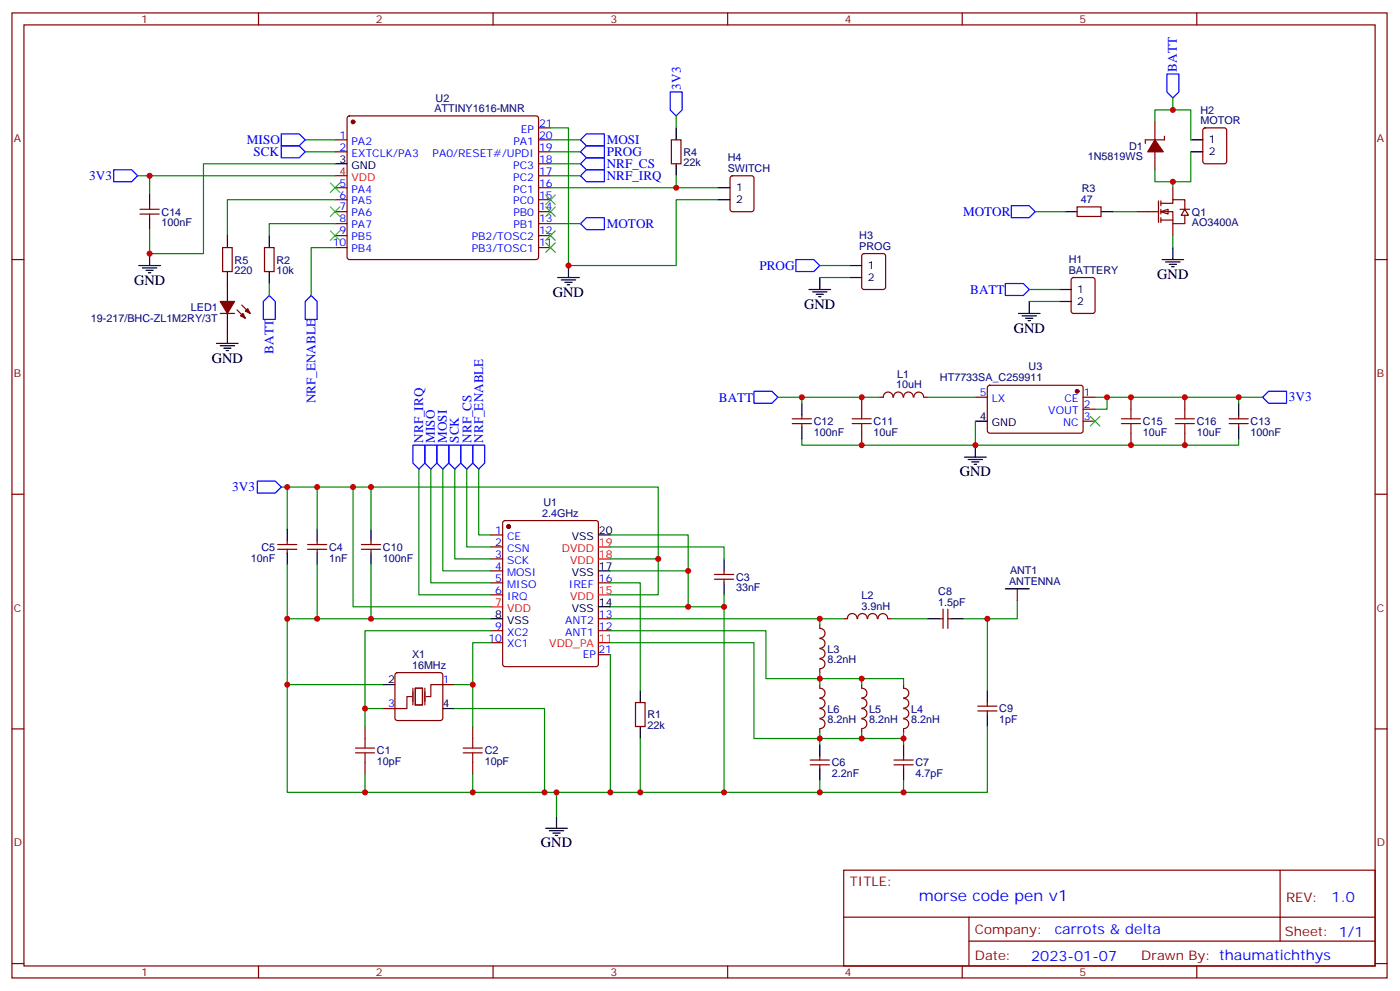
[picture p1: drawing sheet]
<svg xmlns="http://www.w3.org/2000/svg" width="413mm" height="292mm" viewBox="0 0 413 292" stroke-linecap="round" stroke-linejoin="round" font-family="sans-serif">
<g fill="none" stroke="#870000" stroke-width=".35">
<path d="M3.5 3.8h405.4v284.3h-405.4zM7.1 7.3h398.2v277.3h-398.2zM76.2 3.8v3.5M145.3 3.8v3.5M214.5 3.8v3.5M283.6 3.8v3.5M352.8 3.8v3.5M102.5 34.4l.5-.3h55l.5 .3 .2 .5v41.2l-.7 .4-55.3-.1-.4-.6v-40.9zM158.7 37.7h3.6M98.8 41.2h3.5M98.8 44.7h3.5M98.8 55.3h3.5"/>
<path d="M98.8 58.8h3.5M158.7 41.2h3.6M158.7 44.7h3.6M158.7 55.3h3.6M158.7 58.8h3.6M158.7 51.8h3.6M158.7 48.3h3.6M3.5 76.5h3.6M41.3 63.1h5.6M41.3 61.7h5.6M44.1 60.6v1.1M44.1 63.1v1"/>
<path d="M78 73h2.8v7h-2.8zM98.8 62.4h3.5M98.8 65.9h3.5M98.8 69.4h3.5M98.8 73h3.5M158.7 62.4h3.6M158.7 65.9h3.6M158.7 69.4h3.6M158.7 73h3.6M405.3 76.5h3.6M316 82l.4-.2h5.7l.6 .4 .1 9.5-.5 .6-5.9 .1-.6-.5-.1-9.4zM254 117.1v3.5"/>
<path d="M263.2 117a1.41 1.41 0 0 0-1.4-1.5 1.41 1.41 0 0 0-1.4 1.5l-1.1 .1M263.4 117a1.41 1.41 0 0 1 1.4-1.5 1.41 1.41 0 0 1 1.4 1.5M266.4 117a1.41 1.41 0 0 1 1.4-1.5 1.41 1.41 0 0 1 1.4 1.5M269.4 117a1.41 1.41 0 0 1 1.4-1.5 1.41 1.41 0 0 1 1.4 1.5M272.3 117.1h1.1M287.5 117.1h3.5M291.3 113.7l.4-.2 27.1 .1 .5 .6-.1 13-.6 .4h-27.1l-.5-.7v-12.7zM319.3 117.1h3.5M333.4 117.1v3.5M233.5 124.8h5.7M233.5 123.4h5.7M236.4 122.3v1.1"/>
<path d="M236.4 124.8v1.1M254 127.6v3.6M319.3 120.6h3.5M319.3 124.1h3.5M333.4 127.6v3.6M362.3 124.8h5.6M362.3 123.4h5.6M365.1 122.3v1.1M365.1 124.8v1.1M3.5 145.6h3.6M84.7 159.4v1M93.5 159.4v1"/>
<path d="M109.4 159.4v1M144.6 157.6h3.6M148.4 153.6l.5-.2h26.8l.6 .4 .1 41.9-.5 .7h-27l-.7-.4v-41.9zM405.3 145.6h3.6M81.8 161.9h5.7M81.8 160.4h5.7M84.7 161.9v1M90.7 161.9h5.6M90.7 160.4h5.6M93.5 161.9v1M106.5 161.9h5.7M106.5 160.4h5.7"/>
<path d="M109.4 161.9v1M144.6 161.1h3.6M144.6 164.7h3.6M144.6 168.2h3.6M144.6 171.7h3.6M144.6 175.3h3.6M176.4 171.7h3.5M210.6 170.7h5.7M210.6 169.3h5.7M213.4 168.2v1.1M213.4 170.7v1M278 179.5v5.6"/>
<path d="M279.4 179.5v5.6M116.7 198.4l.4-.2h12.7l.5 .2 .2 .5v12.7l-.2 .5-.5 .2h-12.7l-.5-.2-.2-.5v-12.7zM144.6 185.8h3.6M144.6 189.4h3.6M176.4 185.8h3.5M176.4 182.3h3.5M176.4 192.9h3.5M241.7 184.1v1M241.7 197.1v1.1M241.7 185.2a1.41 1.41 0 0 1 1.5 1.4 1.41 1.41 0 0 1-1.5 1.4M241.7 188.2a1.41 1.41 0 0 1 1.5 1.4 1.41 1.41 0 0 1-1.5 1.4M241.7 191.2a1.41 1.41 0 0 1 1.5 1.4 1.41 1.41 0 0 1-1.5 1.4"/>
<path d="M241.7 194.2a1.41 1.41 0 0 1 1.5 1.4 1.41 1.41 0 0 1-1.5 1.4M248.7 182.3h1.1M249.8 182.3a1.41 1.41 0 0 1 1.4-1.5 1.41 1.41 0 0 1 1.4 1.5M252.8 182.3a1.41 1.41 0 0 1 1.4-1.5 1.41 1.41 0 0 1 1.4 1.5M255.8 182.3a1.41 1.41 0 0 1 1.4-1.5 1.41 1.41 0 0 1 1.4 1.5M258.8 182.3a1.41 1.41 0 0 1 1.4-1.5 1.41 1.41 0 0 1 1.4 1.5M261.8 182.3h1M276.9 182.3h1.1M279.4 182.3h1.1M3.5 214.8h3.6M107.6 214.1v3.5M112.9 208.8h3.5"/>
<path d="M130.5 201.7h3.6M139.3 214.1v3.5M187.3 207h2.8v7.1h-2.8zM241.7 201.7v1.1M241.7 214.8v1M241.7 202.8a1.41 1.41 0 0 1 1.5 1.4 1.41 1.41 0 0 1-1.5 1.4M241.7 205.8a1.41 1.41 0 0 1 1.5 1.4 1.41 1.41 0 0 1-1.5 1.4M241.7 208.8a1.41 1.41 0 0 1 1.5 1.4 1.41 1.41 0 0 1-1.5 1.4M241.7 211.8a1.41 1.41 0 0 1 1.5 1.5 1.41 1.41 0 0 1-1.5 1.4M254 201.7v1.1a1.41 1.41 0 0 1 1.5 1.4 1.41 1.41 0 0 1-1.5 1.4M254 214.8v1M254 205.8a1.41 1.41 0 0 1 1.5 1.4 1.41 1.41 0 0 1-1.5 1.4"/>
<path d="M254 208.8a1.41 1.41 0 0 1 1.5 1.4 1.41 1.41 0 0 1-1.5 1.4M254 211.8a1.41 1.41 0 0 1 1.5 1.5 1.41 1.41 0 0 1-1.5 1.4M266.3 201.7v1.1M266.3 214.8v1M266.4 202.8a1.41 1.41 0 0 1 1.5 1.4 1.41 1.41 0 0 1-1.5 1.4M266.4 205.8a1.41 1.41 0 0 1 1.5 1.4 1.41 1.41 0 0 1-1.5 1.4M266.4 208.8a1.41 1.41 0 0 1 1.5 1.4 1.41 1.41 0 0 1-1.5 1.4M266.4 211.8a1.41 1.41 0 0 1 1.5 1.5 1.41 1.41 0 0 1-1.5 1.4M288.2 209.5h5.7M288.2 208.1h5.7M291 207v1.1M291 209.5v1"/>
<path d="M405.3 214.8h3.6M107.6 224.6v3.6M139.3 224.6v3.6M238.8 225.4h5.7M238.8 223.9h5.7M241.7 222.9v1M241.7 225.4v1M263.5 225.4h5.7M263.5 223.9h5.7M266.3 222.9v1M266.3 225.4v1M248.7 256.4h156.6v28.2h-156.6z"/>
<path d="M377.3 256.4v20.9M248.7 270.2h156.5M285.6 277.3h119.6M285.6 270.2v14.2M3.5 283.9h3.6M76.2 284.6v3.5M145.3 284.6v3.5M214.5 284.6v3.5M283.6 284.6v3.5M352.8 284.6v3.5M405.3 283.9h3.6"/>
</g>
<g fill="#870000" stroke="#870000" stroke-width=".35">
<circle cx="149.9" cy="155.2" r=".53"/>
<circle cx="104.1" cy="35.9" r=".53"/>
<circle cx="317.5" cy="115.3" r=".53"/>
</g>
<path d="M98.8 51.8h3.5M144.6 178.8h3.6M176.4 175.3h3.5M176.4 164.7h3.5M176.4 161.1h3.5M176.4 189.4h3.5" fill="none" stroke="#f00" stroke-width=".35"/>
<g fill="none" stroke="#000" stroke-width=".35">
<path d="M44.1 57.1v3.5M98.8 48.3h3.5M40.9 78.2h6.4M42 79h4.2M43 79.7h2.2M44.1 64.1v3.6M44.1 74.7v3.5M79.4 69.4v3.6M167.6 78.2v3.6M43.7 80.4h.7M79.4 80v3.5M164.4 81.8h6.3"/>
<path d="M165.5 82.5h4.2M166.5 83.2h2.1M167.2 83.9h.7M312.2 85.3h3.5M312.2 88.8h3.5M236.4 118.8v3.5M365.1 118.8v3.5M236.4 125.9v3.5M284.3 134.7h6.4M285.4 135.4h4.2M286.5 136.1h2.1M287.2 136.8h.7"/>
<path d="M287.5 124.1h3.5M287.5 131.2v3.5M365.1 125.9v3.5M84.7 155.9v3.5M93.5 155.9v3.5M109.4 155.9v3.5M176.4 157.6h3.5M84.7 162.9v3.5M93.5 162.9v3.5M109.4 162.9v3.5M176.4 178.8h3.5M176.4 168.2h3.5"/>
<path d="M213.4 164.7v3.5M213.4 171.7v3.6M144.6 182.3h3.6M273.4 182.3h3.5M280.5 182.3h3.5M112.9 201.7h3.5M130.5 208.8h3.6M188.7 203.5v3.5M188.7 214.1v3.5M241.7 219.4v3.5M266.3 219.4v3.5M291 203.5v3.5"/>
<path d="M291 210.5v3.6M241.7 226.4v3.5M266.3 226.4v3.5M160.9 244.1h6.3M161.9 244.8h4.3M163 245.5h2.1M163.7 246.2h.7M164 240.5v3.6"/>
</g>
<path d="M121.4 205.2h-1.5v3.6h-3.5M121.7 202.8v4.9M122.4 202.8h2.1v4.9h-2.1zM125.2 202.8v4.9M130.5 201.7h-3.5v3.5h-1.4" fill="none" stroke="#870012" stroke-width=".35"/>
<g fill="none" stroke="#a10000" stroke-width=".35">
<path d="M251.2 123.4h5.6M251.2 124.8h5.6M254 120.6v2.8M254 124.8v2.8M330.6 123.4h5.6M330.6 124.8h5.6M333.4 120.6v2.8M333.4 124.8v2.8M107.6 217.6v2.8M139.3 217.6v2.8M104.8 221.8h5.6M104.8 220.4h5.6"/>
<path d="M107.6 221.8v2.8M136.5 221.8h5.7M136.5 220.4h5.7M139.3 221.8v2.8"/>
</g>
<g fill="none" stroke="#008700" stroke-width=".35">
<path d="M162.3 37.7h5.3v40.5h31.7v-19.4h12.4M40.6 51.8h58.2M44.1 51.8v5.3M90 41.2h8.8M90 44.7h8.8M98.8 48.3h-38.8v26.4h-15.9v-7M162.3 41.2h8.8M162.3 48.3h8.8M98.8 65.9h-19.4v3.5M79.4 83.5v3.6M229.3 117.1h7.1M259.3 117.1h-22.9v1.7"/>
<path d="M273.4 117.1h14.1M322.8 117.1h42.3v1.7M326.3 117.1v3.5h-3.5M365.1 117.1h7.1M287.5 124.1v7.1h-51.1v-1.8M365.1 129.4v1.8h-77.6M82.9 143.5h21.2M84.7 143.5v12.4M93.5 143.5v12.4M109.4 143.5v12.4M179.9 157.6h22.9v10.6M84.7 166.4v15.9"/>
<path d="M93.5 166.4v15.9M109.4 166.4v15.9M179.9 164.7h14.1v10.6h-14.1M179.9 161.1h33.5v3.6M179.9 168.2h22.9v10.6M179.9 171.7h8.8v31.8M179.9 178.8h33.5M194 164.7v-21.2h-89.9v35.3h40.5M213.4 175.3v58.2h-52.9M299.9 177v5.3h-8.9M144.6 189.4h-5.3v12.3M144.6 185.8h-37v23"/>
<path d="M144.6 182.3h-59.9v19.4M179.9 182.3h61.8v1.8M179.9 185.8h45.9v14.2h15.9v-1.8M179.9 189.4h42.3v28.2h44.1v-1.8M241.7 182.3h7M254 200v1.7M262.8 182.3h10.6M284 182.3h7v21.2M112.9 208.8h-5.3v5.3M112.9 201.7h-28.2v31.8h22.9M134.1 201.7h5.2v12.4M134.1 208.8h26.4v24.7h-21.2"/>
<path d="M188.7 217.6v15.9M241.7 201.7v-1.7h24.6v1.7M241.7 215.8v3.6M254 215.8v1.8M266.3 217.6v1.8M291 214.1v19.4h-24.7M107.6 228.2v5.3h31.7v-5.3M164 233.5v7M241.7 229.9v3.6M266.3 229.9v3.6h-52.9"/>
</g>
<path d="M82.9 39.4h5.3l1.8 1.8-1.8 1.8h-5.3zM33.5 50h5.3l1.8 1.8-1.8 1.8h-5.3zM82.9 43h5.3l1.8 1.7-1.8 1.8h-5.3zM171.1 41.2l1.8-1.8h5.3v3.6h-5.3zM171.1 48.3l1.8-1.8h5.3v3.5h-5.3zM79.4 87.1l1.7 1.7v5.3h-3.5v-5.3zM222.2 115.3h5.3l1.8 1.8-1.8 1.7h-5.3zM372.2 117.1l1.7-1.8h5.3v3.5h-5.3zM75.8 141.7h5.3l1.8 1.8-1.8 1.8h-5.3z" fill="none" stroke="#00f" stroke-width=".35"/>
<path d="M321.4 122.7l2.8 2.8M324.2 122.7l-2.8 2.8" fill="none" stroke="#3c3" stroke-width=".35"/>
<g fill="#fff" stroke="#870000" stroke-width=".35">
<path d="M342.2 62.4l2.1-.7v1.4z"/>
<path d="M349.2 61.7l1.1 1.7h-2.1z"/>
</g>
<g fill="none" stroke="#870000" stroke-width=".35">
<path d="M340.4 35.9v5.3M354.8 37.9l.4-.2h5.7l.6 .4 .1 9.5-.5 .6-5.9 .1-.6-.5-.1-9.4zM197.9 41.2h2.8v7.1h-2.8zM215.4 52l.5-.2h5.6l.7 .4v9.5l-.4 .6-5.9 .1-.7-.5v-9.4zM340.4 44.7v5.3M341.5 59.2v6.3M342.2 59.9h3.5v-1.1h3.5v2.9M342.2 59.2v1.4M343.3 40.1v1.1h-5.7v1.1M345.7 55.3v3.5M65.6 73h2.8v7h-2.8zM254.2 74.9l.5-.2h5.6l.7 .4 .1 9.5-.5 .6-5.9 .1-.6-.5-.1-9.4z"/>
<path d="M317.5 61h7.1v2.8h-7.1zM335.1 62.4h6.4M342.2 62.4h3.5v3.5h3.5v-2.5M342.2 64.8h3.5M342.2 61.7v1.4M342.2 64.1v1.4M345.7 65.9v3.5M347.8 61.7h2.9M64.9 92.4h4.2M69.8 91.3l2.5 2.5M71.3 89.9l2.4 2.5M349.2 117.1v3.5"/>
<path d="M349.2 127.6v3.6M299.9 173.5v3.5"/>
</g>
<g fill="none" stroke="#00f" stroke-width=".35">
<path d="M197.6 27.1h3.5v5.3l-1.8 1.7-1.7-1.7zM344 21.8h3.5v5.3l-1.8 1.8-1.7-1.8zM171.1 51.8l1.8-1.8h5.3v3.6h-5.3zM171.1 44.7l1.8-1.7h5.3v3.5h-5.3zM171.1 65.9l1.8-1.8h5.3v3.6h-5.3zM234.6 76.5h5.3l1.8 1.7-1.8 1.8h-5.3zM298.1 60.6h5.3l1.8 1.8-1.8 1.7h-5.3zM91.7 87.1l1.8 1.7v5.3h-3.5v-5.3zM296.3 83.5h5.3l1.8 1.8-1.8 1.8h-5.3zM121.7 131.2h3.5v5.3l-1.7 1.7-1.8-1.7zM125.2 131.2h3.6v5.3l-1.8 1.7-1.8-1.7zM128.8 131.2h3.5v5.3l-1.8 1.7-1.7-1.7z"/>
<path d="M132.3 131.2h3.5v5.3l-1.7 1.7-1.8-1.7zM135.8 131.2h3.5v5.3l-1.7 1.7-1.8-1.7zM139.3 131.2h3.6v5.3l-1.8 1.7-1.8-1.7z"/>
</g>
<g fill="none" stroke="#000" stroke-width=".35">
<path d="M199.3 37.7v3.5M199.3 48.3v3.5M211.7 55.3h3.5M211.7 58.8h3.5M351 41.2h3.5M351 44.7h3.5M67 69.4v3.6M250.5 78.2h3.5M314 62.4h3.5M324.6 62.4h3.5M342.5 76.5h6.4M343.6 77.2h4.2"/>
<path d="M344.7 77.9h2.1M345.4 78.6h.7M345.7 73v3.5M67 80v8.8M67 92.4v8.8M238.5 85.3h6.3M239.5 86h4.3M240.6 86.7h2.1M241.3 87.4h.7M241.7 81.8v3.5M250.5 81.8h3.5M300.2 92.4h6.4"/>
<path d="M301.3 93.1h4.2M302.3 93.8h2.1M303 94.5h.7M303.4 88.8v3.6M63.9 101.2h6.3M64.9 101.9h4.2M66 102.6h2.1M66.7 103.3h.7M296.3 173.5h7.1"/>
</g>
<g fill="none" stroke="#008700" stroke-width=".35">
<path d="M199.3 34.1v3.6M340.4 35.9v-3.5h10.6v8.8M345.7 28.9v3.5M98.8 58.8h-31.8v10.6M162.3 51.8h8.8M162.3 44.7h8.8M199.3 51.8v3.5h-37M199.3 55.3h12.4M340.4 50v3.6h5.3v1.7M351 44.7v8.9h-5.3M98.8 73h-7.1v14.1M162.3 65.9h8.8"/>
<path d="M241.7 78.2h8.8M305.2 62.4h8.8M328.1 62.4h7M345.7 69.4v3.6M241.7 81.8h8.8M303.4 88.8h8.8M303.4 85.3h8.8M123.5 138.2v37.1h21.1M127 138.2v33.5h17.6M130.5 138.2v30h14.1M134.1 138.2v26.5h10.5M137.6 138.2v22.9h7"/>
<path d="M141.1 138.2v19.4h3.5M179.9 192.9v40.6"/>
</g>
<g fill="#870000" stroke="#870000" stroke-width=".35">
<path d="M340.4 41.2l2.5 3.5h-4.6z"/>
<path d="M64.9 88.8h4.2l-2.1 3.6z"/>
<path d="M71.6 92.4l.7 1.4-1.4-.7z"/>
<path d="M72.3 91.7l.7-.8 .7 1.5z"/>
</g>
<g fill="none" stroke="#3c3" stroke-width=".35">
<path d="M97.4 53.9l2.8 2.8M100.2 53.9l-2.8 2.8M160.9 57.4l2.8 2.9M163.7 57.4l-2.8 2.9M97.4 61l2.8 2.8M97.4 68l2.8 2.8M100.2 61l-2.8 2.8M100.2 68l-2.8 2.8M160.9 71.5l2.8 2.9M160.9 68l2.8 2.8M160.9 61l2.8 2.8M163.7 71.5l-2.8 2.9"/>
<path d="M163.7 68l-2.8 2.8M163.7 61l-2.8 2.8"/>
</g>
<path d="M346.4 123.4h5.7M346.4 124.8h5.7M349.2 120.6v2.8M349.2 124.8v2.8" fill="none" stroke="#a10000" stroke-width=".35"/>
<g fill="#c00">
<circle cx="139.3" cy="201.7" r=".88"/>
<circle cx="107.6" cy="208.8" r=".88"/>
<circle cx="194" cy="164.7" r=".88"/>
<circle cx="104.1" cy="143.5" r=".88"/>
<circle cx="164" cy="233.5" r=".88"/>
<circle cx="213.4" cy="178.8" r=".88"/>
<circle cx="202.8" cy="168.2" r=".88"/>
<circle cx="202.8" cy="178.8" r=".88"/>
<circle cx="84.7" cy="201.7" r=".88"/>
<circle cx="84.7" cy="143.5" r=".88"/>
<circle cx="84.7" cy="182.3" r=".88"/>
<circle cx="93.5" cy="143.5" r=".88"/>
<circle cx="93.5" cy="182.3" r=".88"/>
<circle cx="160.5" cy="233.5" r=".88"/>
<circle cx="139.3" cy="233.5" r=".88"/>
<circle cx="107.6" cy="233.5" r=".88"/>
<circle cx="241.7" cy="182.3" r=".88"/>
<circle cx="241.7" cy="200" r=".88"/>
<circle cx="254" cy="200" r=".88"/>
<circle cx="241.7" cy="217.6" r=".88"/>
<circle cx="254" cy="217.6" r=".88"/>
<circle cx="213.4" cy="233.5" r=".88"/>
<circle cx="266.3" cy="217.6" r=".88"/>
<circle cx="241.7" cy="233.5" r=".88"/>
<circle cx="266.3" cy="233.5" r=".88"/>
<circle cx="291" cy="182.3" r=".88"/>
<circle cx="188.7" cy="233.5" r=".88"/>
<circle cx="109.4" cy="143.5" r=".88"/>
<circle cx="109.4" cy="182.3" r=".88"/>
<circle cx="254" cy="117.1" r=".88"/>
<circle cx="254" cy="131.2" r=".88"/>
<circle cx="287.5" cy="131.2" r=".88"/>
<circle cx="333.4" cy="117.1" r=".88"/>
<circle cx="333.4" cy="131.2" r=".88"/>
<circle cx="326.3" cy="117.1" r=".88"/>
<circle cx="236.4" cy="117.1" r=".88"/>
<circle cx="365.1" cy="117.1" r=".88"/>
<circle cx="345.7" cy="53.6" r=".88"/>
<circle cx="345.7" cy="32.4" r=".88"/>
<circle cx="199.3" cy="55.3" r=".88"/>
<circle cx="44.1" cy="74.7" r=".88"/>
<circle cx="44.1" cy="51.8" r=".88"/>
<circle cx="179.9" cy="233.5" r=".88"/>
<circle cx="167.6" cy="78.2" r=".88"/>
<circle cx="349.3" cy="117.1" r=".88"/>
<circle cx="349.3" cy="131.2" r=".88"/>
</g>
<text font-size="4.6" fill="#00f" x="270.8" y="265.4">morse code pen v1</text>
<g font-size="4.2">
<text x="39.5" y="83.9">GND</text>
<text x="341.1" y="82.1">GND</text>
<text x="163" y="87.4">GND</text>
<text x="237.1" y="90.9">GND</text>
<text x="298.8" y="98">GND</text>
<text x="62.4" y="106.8">GND</text>
<text x="282.9" y="140.3">GND</text>
<text x="159.5" y="249.7">GND</text>
</g>
<g font-size="4.2" fill="#00f">
<text x="392.5" y="265.7">1.0</text>
<text x="310.9" y="275.2">carrots &amp; delta</text>
<text x="304" y="283">2023-01-07</text>
</g>
<g font-size="3.9" fill="#00f">
<text x="346.9" y="21.1" transform="rotate(-90 346.9 21.1)">BATT</text>
<text x="200.7" y="26.4" transform="rotate(-90 200.7 26.4)">3V3</text>
<text x="72.8" y="42.5">MISO</text>
<text x="74.7" y="46">SCK</text>
<text x="178.9" y="42.4">MOSI</text>
<text x="178.9" y="46">PROG</text>
<text x="26.3" y="53.1">3V3</text>
<text x="178.9" y="49.6">NRF_CS</text>
<text x="178.9" y="53.1">NRF_IRQ</text>
<text x="283.9" y="63.5">MOTOR</text>
<text x="178.9" y="67.3">MOTOR</text>
<text x="223.9" y="79.5">PROG</text>
<text x="286" y="86.6">BATT</text>
<text x="80.6" y="104.2" transform="rotate(-90 80.6 104.2)">BATT</text>
<text x="93" y="118.9" transform="rotate(-90 93 118.9)">NRF_ENABLE</text>
<text x="211.9" y="118.3">BATT</text>
<text x="379.9" y="118.3">3V3</text>
<text x="124.8" y="130.5" transform="rotate(-90 124.8 130.5)">NRF_IRQ</text>
<text x="128.2" y="130.5" transform="rotate(-90 128.2 130.5)">MISO</text>
<text x="131.7" y="130.5" transform="rotate(-90 131.7 130.5)">MOSI</text>
<text x="135.3" y="130.5" transform="rotate(-90 135.3 130.5)">SCK</text>
<text x="138.9" y="130.5" transform="rotate(-90 138.9 130.5)">NRF_CS</text>
<text x="142.5" y="130.5" transform="rotate(-90 142.5 130.5)">NRF_ENABLE</text>
<text x="68.5" y="144.8">3V3</text>
</g>
<g font-size="3.9" fill="#800">
<text x="250.5" y="261">TITLE:</text>
<text x="379.1" y="265.7">REV:</text>
<text x="287.4" y="275.2">Company:</text>
<text x="378.7" y="275.8">Sheet: 1/1</text>
<text x="287.4" y="282.9">Date:</text>
<text x="336.4" y="282.9">Drawn By: thaumatichthys</text>
</g>
<g font-size="3.2" fill="#800">
<text x="41.6" y="6.8">1</text>
<text x="110.8" y="6.8">2</text>
<text x="179.9" y="6.8">3</text>
<text x="249.1" y="6.8">4</text>
<text x="318.2" y="6.8">5</text>
<text x="4.1" y="41.9">A</text>
<text x="405.9" y="41.9">A</text>
<text x="4.1" y="111.1">B</text>
<text x="405.9" y="111.1">B</text>
<text x="4.1" y="180.2">C</text>
<text x="405.9" y="180.2">C</text>
<text x="4.1" y="249.3">D</text>
<text x="405.9" y="249.3">D</text>
<text x="41.6" y="287.6">1</text>
<text x="110.8" y="287.6">2</text>
<text x="179.9" y="287.6">3</text>
<text x="249.1" y="287.6">4</text>
<text x="318.2" y="287.6">5</text>
</g>
<g font-size="3.2" fill="#000080">
<text x="128.4" y="29.9">U2</text>
<text x="128.1" y="33.1">ATTINY1616-MNR</text>
<text x="353.8" y="33.4">H2</text>
<text x="353.8" y="36.6">MOTOR</text>
<text x="201.4" y="45.9">R4</text>
<text x="214.5" y="47.6">H4</text>
<text x="320.7" y="47.3">1N5819WS</text>
<text x="332.8" y="44.1">D1</text>
<text x="201.4" y="49">22k</text>
<text x="214.5" y="50.7">SWITCH</text>
<text x="318.6" y="59.9">47</text>
<text x="318.9" y="56.7">R3</text>
<text x="47.6" y="63.5">C14</text>
<text x="351.4" y="63.5">Q1</text>
<text x="47.6" y="66.7">100nF</text>
<text x="253.3" y="70.5">H3</text>
<text x="351.4" y="66.7">AO3400A</text>
<text x="69.1" y="77.7">R5</text>
<text x="81.5" y="77.7">R2</text>
<text x="253.3" y="73.7">PROG</text>
<text x="315" y="77.5">H1</text>
<text x="69.1" y="80.8">220</text>
<text x="81.5" y="80.8">10k</text>
<text x="315" y="80.7">BATTERY</text>
<text x="26.8" y="94.9">19-217/BHC-ZL1M2RY/3T</text>
<text x="56.3" y="91.8">LED1</text>
<text x="264.5" y="111.2">L1</text>
<text x="277.1" y="112.3">HT7733SA_C259911</text>
<text x="303.2" y="109.1">U3</text>
<text x="264.2" y="114.5">10uH</text>
<text x="239.9" y="125.3">C12</text>
<text x="257.5" y="125.3">C11</text>
<text x="336.9" y="125.3">C15</text>
<text x="352.8" y="125.3">C16</text>
<text x="368.7" y="125.3">C13</text>
<text x="239.9" y="128.4">100nF</text>
<text x="257.5" y="128.4">10uF</text>
<text x="336.9" y="128.4">10uF</text>
<text x="352.8" y="128.4">10uF</text>
<text x="368.7" y="128.4">100nF</text>
<text x="160.2" y="149.2">U1</text>
<text x="159.8" y="152.3">2.4GHz</text>
<text x="73.9" y="165.5">10nF</text>
<text x="77.1" y="162.3">C5</text>
<text x="97" y="165.5">1nF</text>
<text x="97" y="162.3">C4</text>
<text x="112.9" y="165.5">100nF</text>
<text x="112.9" y="162.3">C10</text>
<text x="217" y="171.1">C3</text>
<text x="297.5" y="172.4">ANTENNA</text>
<text x="297.7" y="169.2">ANT1</text>
<text x="217" y="174.3">33nF</text>
<text x="253.9" y="179.7">3.9nH</text>
<text x="253.9" y="176.5">L2</text>
<text x="276.6" y="178.4">1.5pF</text>
<text x="276.6" y="175.3">C8</text>
<text x="121.5" y="197.1">16MHz</text>
<text x="121.5" y="194">X1</text>
<text x="243.9" y="195.4">8.2nH</text>
<text x="243.9" y="192.3">L3</text>
<text x="243.9" y="209.9">L6</text>
<text x="256.2" y="209.9">L5</text>
<text x="268.6" y="209.9">L4</text>
<text x="294.6" y="209.9">C9</text>
<text x="190.9" y="214.9">22k</text>
<text x="190.9" y="211.7">R1</text>
<text x="243.9" y="213.1">8.2nH</text>
<text x="256.2" y="213.1">8.2nH</text>
<text x="268.6" y="213.1">8.2nH</text>
<text x="294.6" y="213.1">1pF</text>
<text x="111.1" y="225.4">10pF</text>
<text x="111.1" y="222.3">C1</text>
<text x="142.9" y="225.4">10pF</text>
<text x="142.9" y="222.3">C2</text>
<text x="245.2" y="225.8">C6</text>
<text x="269.9" y="225.8">C7</text>
<text x="245.2" y="229">2.2nF</text>
<text x="269.9" y="229">4.7pF</text>
</g>
<g font-size="3.2" fill="#00f">
<text x="100.1" y="40.9">1</text>
<text x="153.5" y="39.1">EP</text>
<text x="158.9" y="40.9">20</text>
<text x="158.9" y="37.3">21</text>
<text x="100.1" y="44.4">2</text>
<text x="103.6" y="42.6">PA2</text>
<text x="103.6" y="46.1">EXTCLK/PA3</text>
<text x="127.5" y="46.1">PA0/RESET#/UPDI</text>
<text x="151.3" y="42.6">PA1</text>
<text x="158.9" y="47.9">18</text>
<text x="158.9" y="44.4">19</text>
<text x="151.3" y="53.2">PC2</text>
<text x="151.3" y="49.7">PC3</text>
<text x="158.9" y="51.4">17</text>
<text x="100.1" y="55">5</text>
<text x="100.1" y="58.5">6</text>
<text x="103.6" y="56.7">PA4</text>
<text x="151.3" y="56.7">PC1</text>
<text x="158.9" y="58.5">15</text>
<text x="158.9" y="55">16</text>
<text x="100.1" y="62">7</text>
<text x="100.1" y="65.5">8</text>
<text x="103.6" y="60.3">PA5</text>
<text x="103.6" y="63.8">PA6</text>
<text x="151.3" y="60.3">PC0</text>
<text x="151.3" y="63.8">PB0</text>
<text x="158.9" y="65.5">13</text>
<text x="158.9" y="62">14</text>
<text x="100.1" y="69.1">9</text>
<text x="103.6" y="67.3">PA7</text>
<text x="103.6" y="70.8">PB5</text>
<text x="139" y="70.8">PB2/TOSC2</text>
<text x="151.3" y="67.3">PB1</text>
<text x="158.9" y="69.1">12</text>
<text x="98.1" y="72.6">10</text>
<text x="103.6" y="74.4">PB4</text>
<text x="139" y="74.4">PB3/TOSC1</text>
<text x="158.9" y="72.6">11</text>
<text x="288.8" y="116.7">5</text>
<text x="292.3" y="118.5">LX</text>
<text x="313.7" y="118.5">CE</text>
<text x="319.4" y="116.7">1</text>
<text x="309" y="122">VOUT</text>
<text x="313.4" y="125.5">NC</text>
<text x="319.4" y="120.2">2</text>
<text x="319.4" y="123.8">3</text>
<text x="146" y="157.3">1</text>
<text x="146" y="160.8">2</text>
<text x="149.5" y="159">CE</text>
<text x="146" y="164.3">3</text>
<text x="146" y="167.9">4</text>
<text x="149.5" y="162.6">CSN</text>
<text x="149.5" y="166.1">SCK</text>
<text x="146" y="171.4">5</text>
<text x="149.5" y="169.6">MOSI</text>
<text x="149.5" y="173.1">MISO</text>
<text x="167.7" y="173.1">IREF</text>
<text x="176.6" y="171.4">16</text>
<text x="146" y="174.9">6</text>
<text x="149.5" y="176.7">IRQ</text>
<text x="146" y="185.5">9</text>
<text x="166.6" y="183.7">ANT2</text>
<text x="176.6" y="185.5">12</text>
<text x="176.6" y="182">13</text>
<text x="144" y="189">10</text>
<text x="149.5" y="187.3">XC2</text>
<text x="149.5" y="190.8">XC1</text>
<text x="166.6" y="187.3">ANT1</text>
<text x="171.8" y="194">EP</text>
<text x="176.4" y="192.5">21</text>
<text x="130.5" y="201.4">1</text>
<text x="114.4" y="208.4">3</text>
</g>
<g font-size="3.2">
<text x="100.1" y="47.9">3</text>
<text x="356.3" y="42.3">1</text>
<text x="356.3" y="45.8">2</text>
<text x="103.6" y="49.7">GND</text>
<text x="217" y="56.4">1</text>
<text x="217" y="59.9">2</text>
<text x="255.8" y="79.3">1</text>
<text x="255.8" y="82.8">2</text>
<text x="317.5" y="86.4">1</text>
<text x="317.5" y="89.9">2</text>
<text x="288.8" y="123.8">4</text>
<text x="292.3" y="125.5">GND</text>
<text x="168.6" y="159">VSS</text>
<text x="176.6" y="157.3">20</text>
<text x="176.6" y="167.9">17</text>
<text x="168.6" y="169.6">VSS</text>
<text x="176.6" y="178.4">14</text>
<text x="146" y="182">8</text>
<text x="149.5" y="183.7">VSS</text>
<text x="168.6" y="180.2">VSS</text>
<text x="114.4" y="201.4">2</text>
<text x="130.5" y="208.4">4</text>
</g>
<g font-size="3.2" fill="#f00">
<text x="100.1" y="51.4">4</text>
<text x="103.6" y="53.2">VDD</text>
<text x="176.6" y="160.8">19</text>
<text x="165.6" y="162.6">DVDD</text>
<text x="168" y="166.1">VDD</text>
<text x="176.6" y="164.3">18</text>
<text x="146" y="178.4">7</text>
<text x="168" y="176.7">VDD</text>
<text x="176.6" y="174.9">15</text>
<text x="149.5" y="180.2">VDD</text>
<text x="161.9" y="190.8">VDD_PA</text>
<text x="176.6" y="189">11</text>
</g>
</svg>
